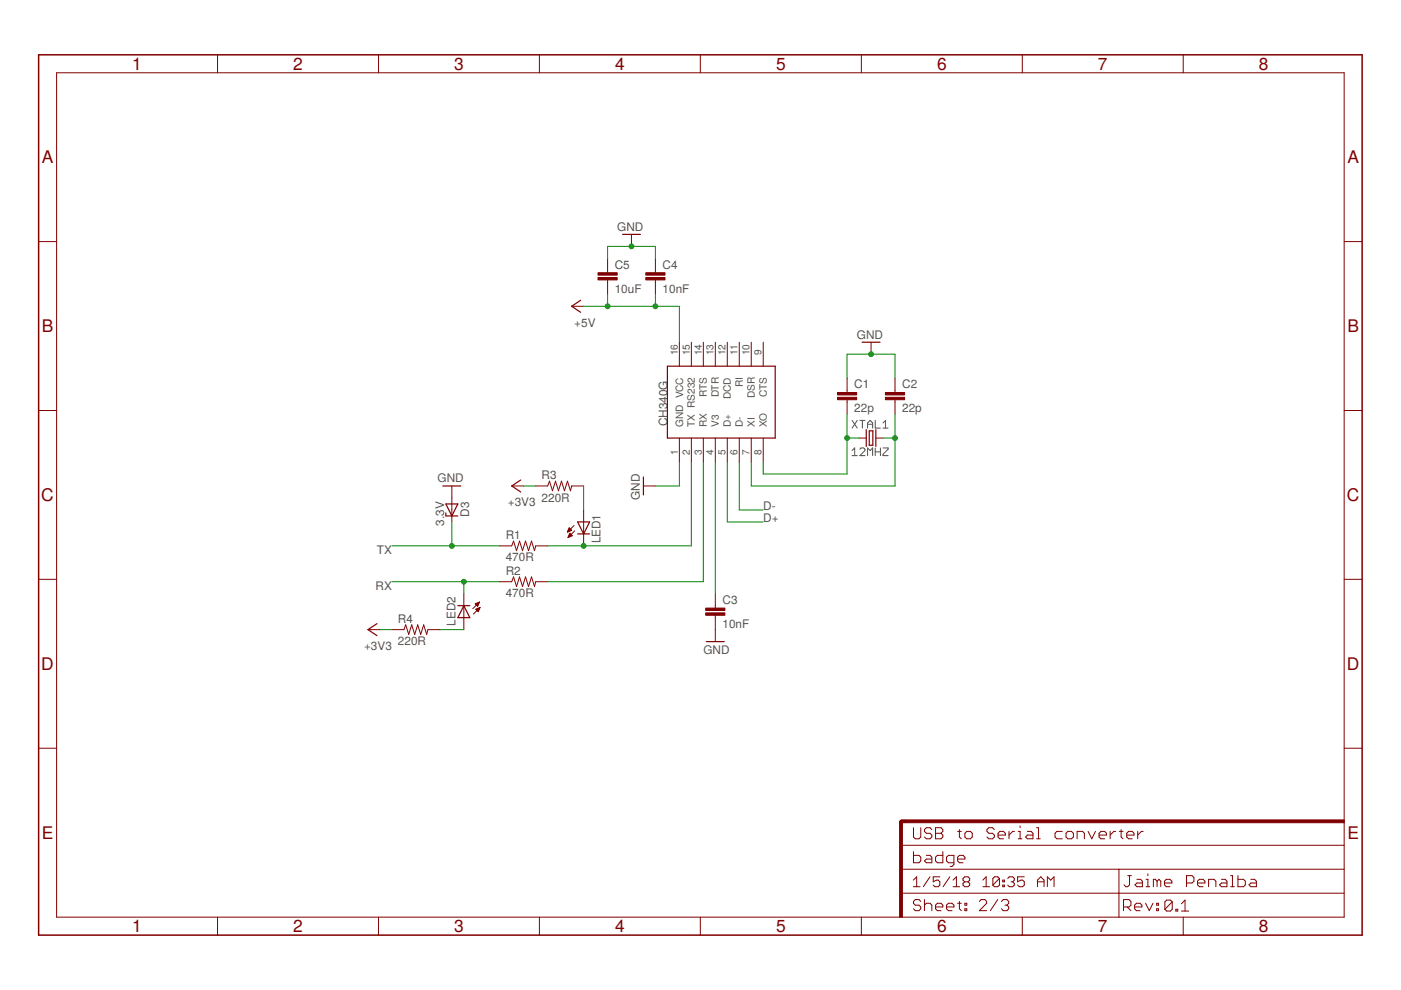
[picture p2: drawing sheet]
<svg xmlns="http://www.w3.org/2000/svg" width="297mm" height="210mm" viewBox="0 0 297 210" stroke-linecap="round" stroke-linejoin="round" font-family="sans-serif">
<g fill="none" stroke="#505050" stroke-width=".21">
<path d="M180.7 95.5l.5-.5v1.6M180.7 96.6h1.1M180.7 89.1l1.1 1.7M181.8 89.1l-1.1 1.7M182.3 95.2l.3-.2h.5l.3 .2v.3l-1.1 1.1h1.1M182.3 89.1h1.1M182.8 89.1v1.7M183.9 90.8v-1.1l.6-.6 .5 .6v1.1M183.9 96.6v-1.6l.6 .5 .5-.5v1.6M183.9 90h1.1M185.6 89.1v1.7h1.1M185.6 95v1.6"/>
<path d="M185.6 95.8h1.1M186.7 95v1.6M187.2 95h1.1v.2l-1.1 1.1v.3h1.1M187.2 90.8h1.1M187.2 89.7l.5-.6v1.7"/>
</g>
<g fill="none" stroke="#800000" stroke-width=".21">
<path d="M12 15.4h273v179.1h-273zM46.1 11.6v3.8M80.2 11.6v3.8M114.4 11.6v3.8M148.5 11.6v3.8M182.6 11.6v3.8M216.7 11.6v3.8M250.9 11.6v3.8M8.2 51.2h3.8M128.8 54.8v3M128.8 59.4v3M133.9 49.7v2.5"/>
<path d="M139 54.8v3M139 59.4v3M285 51.2h3.8M121.2 64.9h2.5M144 72.6v5M146.6 72.6v5M149.1 72.6v5M151.7 72.6v5M154.2 72.6v5M156.7 72.6v5M159.3 72.6v5M161.8 72.6v5"/>
<path d="M184.7 72.6v2.5M8.2 87h3.8M144 92.9v5.1M146.6 92.9v5.1M149.1 92.9v5.1M151.7 92.9v5.1M154.2 92.9v5.1M156.7 92.9v5.1M159.3 92.9v5.1M161.8 92.9v5.1M179.6 80.2v3M179.6 84.8v3"/>
<path d="M182.1 92.9h1.6M185.7 92.9h1.5M189.8 80.2v3M189.8 84.8v3M285 87h3.8M95.8 103v7.7M106 115.7h2.5l.4-1 .6 2.1 .7-2.1 .6 2.1 .6-2.1 .7 2.1 .6-2.1 .6 2.1 .3-1.1h2.5M108.5 103h2.5M113.6 103h2.5l.4-1 .6 2.1 .7-2.1 .6 2.1 .6-2.1 .7 2.1 .6-2.1 .6 2.1 .3-1.1h2.5M120.4 112.7h.1M120.4 112.6h.4M120.4 113.9h.1"/>
<path d="M120.5 112.5h.6M120.5 112.3h.6M120.5 113.8h.3M120.5 113.7h.6M120.6 112.2h.4M120.6 112.1h.3M120.6 113.5h.7M120.6 112h.1M120.6 113.4h.6M120.7 111.9l.5 .5-.9 .4zM120.7 113.3h.4M120.8 113.2h.1"/>
<path d="M120.8 113.1l-.4 .9M120.8 113.1l.5 .5-.9 .4M120.8 113.1h.1M121.7 111.4l-1.4 1.4M121.8 112.6l-1.4 1.4M123.7 108.1v7.6M136.4 103h2.6M8.2 122.8h3.8M78 133.5h2.6M83.1 133.5h2.5l.4-1 .7 2 .6-2 .6 2 .7-2 .6 2 .6-2 .7 2 .2-1h2.6M98.3 125.9v7.6M100.8 128l.8-.3-.3 .8z"/>
<path d="M100.8 128h.7M100.8 128.1h.6M100.9 129.2l.9-.4-.4 .9zM100.9 129.2h.7M101 128.3h.4M101 129.3h.5M101.1 129.1h.5M101.1 128.4h.2M101.1 127.9h.4M101.2 129.5h.3M101.2 128.5h.1M101.3 129.6h.1"/>
<path d="M101.3 129h.4M101.4 127.8h.2M101.6 128.9h.1M101.6 127.7l-1.4 1.4M101.8 128.8l-1.4 1.4M106 123.3h2.5l.4-1 .6 2.1 .7-2.1 .6 2.1 .6-2.1 .7 2.1 .6-2.1 .6 2.1 .3-1.1h2.5M151.7 125.9v3M151.7 130.5v5.5M285 122.8h3.8M8.2 158.6h3.8M285 158.6h3.8M191 179.2h94"/>
<path d="M193.7 175.5v2l.4 .3h.7l.4-.3v-2M197.6 175.9l-.4-.4h-.8l-.4 .4v.4l.4 .4h.8l.4 .4v.4l-.4 .3h-.8l-.4-.3M198.4 175.5h1.1l.4 .4v.4l-.4 .4 .4 .4v.4l-.4 .3h-1.1zM198.4 176.7h1.1M203 176.3h.8M203.4 175.9v1.6l.4 .3M205 176.3h.8l.3 .4v.8l-.3 .3h-.8l-.4-.3v-.8zM210.8 175.9l-.4-.4h-.7l-.4 .4v.4l.4 .4h.7l.4 .4v.4l-.4 .3h-.7l-.4-.3M211.6 177.1h1.5v-.4l-.3-.4h-.8l-.4 .4v.8l.4 .3h.8M213.9 176.3v1.5M215.1 176.3h-.4l-.8 .8M215.9 177.8h.8"/>
<path d="M215.9 176.3h.4v1.5M216.3 175.1v.4M217.8 176.3h.8l.4 .4v1.1h-1.2l-.4-.3 .4-.4h1.2M219.8 177.8h.8M219.8 175.5h.4v2.3M225.2 176.3h-1.1l-.4 .4v.8l.4 .3h1.1M226.4 176.3h.8l.4 .4v.8l-.4 .3h-.8l-.4-.3v-.8zM228.4 177.8v-1.5h1.1l.4 .4v1.1M230.7 176.3l.8 1.5 .8-1.5M233 177.1h1.6v-.4l-.4-.4h-.8l-.4 .4v.8l.4 .3h.8M235.4 176.3v1.5M236.5 176.3h-.3l-.8 .8"/>
<path d="M237.3 176.3h.8M237.7 175.9v1.6l.4 .3M238.9 177.1h1.5v-.4l-.3-.4h-.8l-.4 .4v.8l.4 .3h.8M241.2 176.3v1.5M242.4 176.3h-.4l-.8 .8M46.1 194.5v3.8M80.2 194.5v3.8M114.4 194.5v3.8M148.5 194.5v3.8M182.6 194.5v3.8M191 189.4h94M191 184.3h94"/>
<path d="M193.7 186.6l.7-.7v2.1M193.7 188h1.4M193.7 180.6v2.3h1.1l.4-.4v-.7l-.4-.4h-1.1M195.2 191.1l-.4-.4h-.7l-.4 .4v.4l.4 .4h.7l.4 .4v.4l-.4 .4h-.7l-.4-.4M196 191.9l.4-.4h.8l.4 .4v1.2M196 190.7v2.4M196.4 181.4h.8l.4 .4v1.1h-1.2l-.4-.4 .4-.4h1.2M197.2 185.9l-1.4 2.1M198.4 192.3h1.5v-.4l-.4-.4h-.8l-.3 .4v.8l.3 .4h.8M199.3 185.9h-1.4v1.1l.7-.4h.3l.4 .4v.7l-.4 .3h-.7l-.3-.3M199.9 180.6v2.3h-1.2l-.3-.4v-.7l.3-.4h1.2M200.7 192.3h1.5v-.4l-.4-.4h-.7l-.4 .4v.8l.4 .4h.7"/>
<path d="M201.4 185.9l-1.4 2.1M202.1 188h1.4M202.1 186.6l.7-.7v2.1M202.2 182.9h-1.1l-.4-.4v-.7l.4-.4h1.1v1.9l-.4 .4h-.3M203 182.1h1.6v-.3l-.4-.4h-.8l-.4 .4v.7l.4 .4h.8M203 191.5h.8M203.4 191.1v1.6l.4 .4M204.5 187l-.3 .3v.4l.3 .3h.7l.4-.3v-.4l-.4-.3M204.5 187l-.3-.4v-.4l.3-.3h.7l.4 .3v.4l-.4 .4M204.5 187h.7M204.6 191.5h.4v.4h-.4zM204.6 192.7h.4v.4h-.4z"/>
<path d="M207.6 191.1l.4-.4h.8l.4 .4v.4l-1.6 1.6h1.6M208.4 188h1.4M208.4 186.6l.7-.7v2.1M211.5 190.7l-1.5 2.4M211.9 186.2v1.5l-.4 .3h-.7l-.3-.3M211.9 186.2l-.4-.3h-.7l-.3 .3v1.5M211.9 186.2l-1.4 1.5M212.3 191.1l.4-.4h.8l.4 .4v.4l-.4 .4M212.6 187.7h.4v.3h-.4zM212.6 186.6h.4v.4h-.4zM213.1 191.9h.4M213.5 191.9l.4 .4v.4l-.4 .4h-.8l-.4-.4"/>
<path d="M213.7 186.2l.3-.3h.7l.4 .3v.4l-.4 .4M214.4 187h.3M214.7 187l.4 .3v.4l-.4 .3h-.7l-.3-.3M216.7 194.5v3.8M217.2 185.9h-1.4v1.1l.7-.4h.3l.4 .4v.7l-.4 .3h-.7l-.3-.3M220 187h1.4M220 188v-1.4l.7-.7 .7 .7v1.4M222.1 188v-2.1l.7 .7 .7-.7v2.1M237.2 184.3v10.2M238.2 192.3h1.2l.4-.4v-.8l-.4-.4h-1.2v2.4M239 192.3l.8 .8M239.1 185.7h.8"/>
<path d="M239.5 185.7v1.9l-.4 .4h-.4l-.4-.4M240.6 192.3h1.5v-.4l-.4-.4h-.8l-.3 .4v.8l.3 .4h.8M241 186.4h.8l.4 .4v1.2h-1.2l-.4-.4 .4-.4h1.2M242.9 191.5l.8 1.6 .8-1.6M243 188h.8M243 186.4h.4v1.6M243.4 185.3v.4M245.2 192.7h.4v.4h-.4zM245.2 191.5h.4v.4h-.4zM245.3 186.8l-.4-.4h-.4v1.6M245.3 186.8v1.2M245.3 186.8l.4-.4 .4 .4v1.2"/>
<path d="M246.9 187.2h1.6v-.4l-.4-.4h-.8l-.4 .4v.8l.4 .4h.8M248.5 191.2l-.4-.4h-.7l-.4 .4v1.6M248.5 191.2v1.6l-.4 .4h-.7l-.4-.4M248.5 191.2l-1.5 1.6M249.3 192.8h.4v.4h-.4zM250.5 193.2h1.5M250.5 191.6l.7-.8v2.4M250.9 194.5v3.8M251.6 187.2h1.1l.4-.4v-.7l-.4-.4h-1.1v2.3M253.9 187.2h1.6v-.4l-.4-.4h-.8l-.4 .4v.8l.4 .4h.8M256.2 188v-1.6h1.2l.4 .4v1.2M259 186.4h.8l.3 .4v1.2h-1.1l-.4-.4 .4-.4h1.1"/>
<path d="M260.9 188h.8M260.9 185.7h.4v2.3M262.5 185.7v2.3h1.2l.3-.4v-.8l-.3-.4h-1.2M265.2 186.4h.8l.4 .4v1.2h-1.2l-.4-.4 .4-.4h1.2"/>
</g>
<g fill="none" stroke="#800000" stroke-width=".25">
<path d="M132 49.7h3.8M123.1 63.7l-1.9 1.2 1.9 1.3M141.5 77.6h22.9v15.3h-22.9zM182.8 72.6h3.8M183.7 91.1v3.6M184.3 91.4h.8v3h-.8zM185.7 91.1v3.6M93.9 103h3.8M94.5 106.8h2.6l-1.3 2.6zM94.5 108.8v.6h2.6M110.4 101.8l-1.9 1.2 1.9 1.3M122.5 110.7h2.5l-1.3 2.5z"/>
<path d="M122.5 113.2h2.5M136.4 101.1v3.8M79.9 132.2l-1.9 1.3 1.9 1.3M97.1 128.4h2.5M98.3 128.4l1.3 2.6h-2.5zM149.8 136h3.8"/>
</g>
<g fill="#800000" stroke="#800000" stroke-width=".21">
<path d="M177.6 84.2h4v.6h-4z"/>
<path d="M177.6 83.2h4v.5h-4z"/>
<path d="M187.7 84.2h4.1v.6h-4.1z"/>
<path d="M187.7 83.2h4.1v.5h-4.1z"/>
<path d="M149.6 129.9h4.1v.6h-4.1z"/>
<path d="M149.6 128.9h4.1v.5h-4.1z"/>
<path d="M136.9 58.8h4.1v.6h-4.1z"/>
<path d="M136.9 57.8h4.1v.5h-4.1z"/>
<path d="M126.8 58.8h4.1v.6h-4.1z"/>
<path d="M126.8 57.8h4.1v.5h-4.1z"/>
<path d="M190.7 174.1h.6v20.4h-.6z"/>
<path d="M191 173.8h94v.6h-94z"/>
</g>
<path d="M192.3 174.1h-1.3v1.3" fill="none" stroke="#800000" stroke-width=".61"/>
<path d="M8.2 11.6h280.6v186.7h-280.6z" fill="none" stroke="#800000" stroke-width=".32"/>
<g fill="none" stroke="#008000" stroke-width=".21">
<path d="M128.8 54.8v-2.6h10.2v2.6M123.7 64.9h20.3v7.7M128.8 62.4v2.5M139 62.4v2.5M144 98v5h-5M146.6 98v17.7h-30.5M149.1 98v25.3h-33M151.7 98v27.9M154.2 98v12.7h7.6M156.7 98v10.1h5.1M179.6 80.2v-5.1h10.2v5.1M179.6 87.8v12.7h-17.8v-2.5"/>
<path d="M179.6 92.9h2.5M187.2 92.9h2.6M189.8 87.8v15.2h-30.5v-5M83.1 115.7h22.9M95.8 110.7v5M111 103h2.6M123.7 103v5.1M80.6 133.5h2.5M83.1 123.3h22.9M93.3 133.5h5M98.3 123.3v2.6"/>
</g>
<g fill="#008000" stroke="#008000" stroke-width=".21">
<circle cx="184.7" cy="75.1" r=".51"/>
<circle cx="133.9" cy="52.2" r=".51"/>
<circle cx="189.8" cy="92.9" r=".51"/>
<circle cx="179.6" cy="92.9" r=".51"/>
<circle cx="123.7" cy="115.7" r=".51"/>
<circle cx="95.8" cy="115.7" r=".51"/>
<circle cx="98.3" cy="123.3" r=".51"/>
<circle cx="139" cy="64.9" r=".51"/>
<circle cx="128.8" cy="64.9" r=".51"/>
</g>
<g font-size="3.7" fill="#800000">
<text x="28" y="14.8">1</text>
<text x="62.2" y="14.8">2</text>
<text x="96.3" y="14.8">3</text>
<text x="130.4" y="14.8">4</text>
<text x="164.5" y="14.8">5</text>
<text x="198.7" y="14.8">6</text>
<text x="232.8" y="14.8">7</text>
<text x="266.9" y="14.8">8</text>
<text x="8.9" y="34.6">A</text>
<text x="285.7" y="34.6">A</text>
<text x="8.9" y="70.4">B</text>
<text x="285.7" y="70.4">B</text>
<text x="8.8" y="106.2">C</text>
<text x="285.6" y="106.2">C</text>
<text x="8.8" y="142">D</text>
<text x="285.6" y="142">D</text>
<text x="8.9" y="177.8">E</text>
<text x="285.7" y="177.8">E</text>
<text x="28" y="197.6">1</text>
<text x="62.2" y="197.6">2</text>
<text x="96.3" y="197.6">3</text>
<text x="130.4" y="197.6">4</text>
<text x="164.5" y="197.6">5</text>
<text x="198.7" y="197.6">6</text>
<text x="232.8" y="197.6">7</text>
<text x="266.9" y="197.6">8</text>
</g>
<g font-size="2.5" fill="#505050">
<text x="130.9" y="48.9">GND</text>
<text x="130.3" y="56.9">C5</text>
<text x="140.5" y="56.9">C4</text>
<text x="130.3" y="62">10uF</text>
<text x="140.5" y="62">10nF</text>
<text x="121.8" y="69.3">+5V</text>
<text x="181.7" y="71.8">GND</text>
<text x="181.1" y="82.3">C1</text>
<text x="191.3" y="82.3">C2</text>
<text x="181.1" y="87.4">22p</text>
<text x="191.3" y="87.4">22p</text>
<text x="141.5" y="90.3" transform="rotate(-90 141.5 90.3)">CH340G</text>
<text x="114.8" y="101.5">R3</text>
<text x="92.8" y="102.3">GND</text>
<text x="107.7" y="107.4">+3V3</text>
<text x="114.8" y="106.3">220R</text>
<text x="135.7" y="106" transform="rotate(-90 135.7 106)">GND</text>
<text x="94.1" y="111.5" transform="rotate(-90 94.1 111.5)">3.3V</text>
<text x="99.5" y="109.5" transform="rotate(-90 99.5 109.5)">D3</text>
<text x="161.8" y="108.1">D-</text>
<text x="161.8" y="110.7">D+</text>
<text x="79.9" y="117.5">TX</text>
<text x="107.2" y="119">470R</text>
<text x="107.2" y="114.2">R1</text>
<text x="127.3" y="115.2" transform="rotate(-90 127.3 115.2)">LED1</text>
<text x="79.6" y="125.1">RX</text>
<text x="107.2" y="121.8">R2</text>
<text x="107.2" y="126.6">470R</text>
<text x="153.2" y="128">C3</text>
<text x="77.2" y="137.8">+3V3</text>
<text x="84.4" y="136.8">220R</text>
<text x="84.4" y="132">R4</text>
<text x="96.6" y="132.6" transform="rotate(-90 96.6 132.6)">LED2</text>
<text x="153.2" y="133.1">10nF</text>
<text x="149.1" y="138.6">GND</text>
</g>
<g font-size="2.1" fill="#505050">
<text x="143.7" y="75.3" transform="rotate(-90 143.7 75.3)">16</text>
<text x="146.2" y="75.3" transform="rotate(-90 146.2 75.3)">15</text>
<text x="148.8" y="75.3" transform="rotate(-90 148.8 75.3)">14</text>
<text x="151.3" y="75.3" transform="rotate(-90 151.3 75.3)">13</text>
<text x="153.9" y="75.3" transform="rotate(-90 153.9 75.3)">12</text>
<text x="156.4" y="75.3" transform="rotate(-90 156.4 75.3)">11</text>
<text x="158.9" y="75.3" transform="rotate(-90 158.9 75.3)">10</text>
<text x="161.5" y="75.3" transform="rotate(-90 161.5 75.3)">9</text>
<text x="157.5" y="82.1" transform="rotate(-90 157.5 82.1)">RI</text>
<text x="149.9" y="84.1" transform="rotate(-90 149.9 84.1)">RTS</text>
<text x="152.4" y="84.3" transform="rotate(-90 152.4 84.3)">DTR</text>
<text x="155" y="84.6" transform="rotate(-90 155 84.6)">DCD</text>
<text x="160" y="84.5" transform="rotate(-90 160 84.5)">DSR</text>
<text x="162.6" y="84.2" transform="rotate(-90 162.6 84.2)">CTS</text>
<text x="144.8" y="90.5" transform="rotate(-90 144.8 90.5)">GND VCC</text>
<text x="147.3" y="90.5" transform="rotate(-90 147.3 90.5)">TX RS232</text>
<text x="149.9" y="90.5" transform="rotate(-90 149.9 90.5)">RX</text>
<text x="152.4" y="90.5" transform="rotate(-90 152.4 90.5)">V3</text>
<text x="155" y="90.5" transform="rotate(-90 155 90.5)">D+</text>
<text x="157.5" y="90.5" transform="rotate(-90 157.5 90.5)">D-</text>
<text x="160" y="90.5" transform="rotate(-90 160 90.5)">XI</text>
<text x="162.6" y="90.5" transform="rotate(-90 162.6 90.5)">XO</text>
<text x="143.7" y="96.4" transform="rotate(-90 143.7 96.4)">1</text>
<text x="146.2" y="96.4" transform="rotate(-90 146.2 96.4)">2</text>
<text x="148.8" y="96.4" transform="rotate(-90 148.8 96.4)">3</text>
<text x="151.3" y="96.4" transform="rotate(-90 151.3 96.4)">4</text>
<text x="153.9" y="96.4" transform="rotate(-90 153.9 96.4)">5</text>
<text x="156.4" y="96.4" transform="rotate(-90 156.4 96.4)">6</text>
<text x="158.9" y="96.4" transform="rotate(-90 158.9 96.4)">7</text>
<text x="161.5" y="96.4" transform="rotate(-90 161.5 96.4)">8</text>
</g>
</svg>
